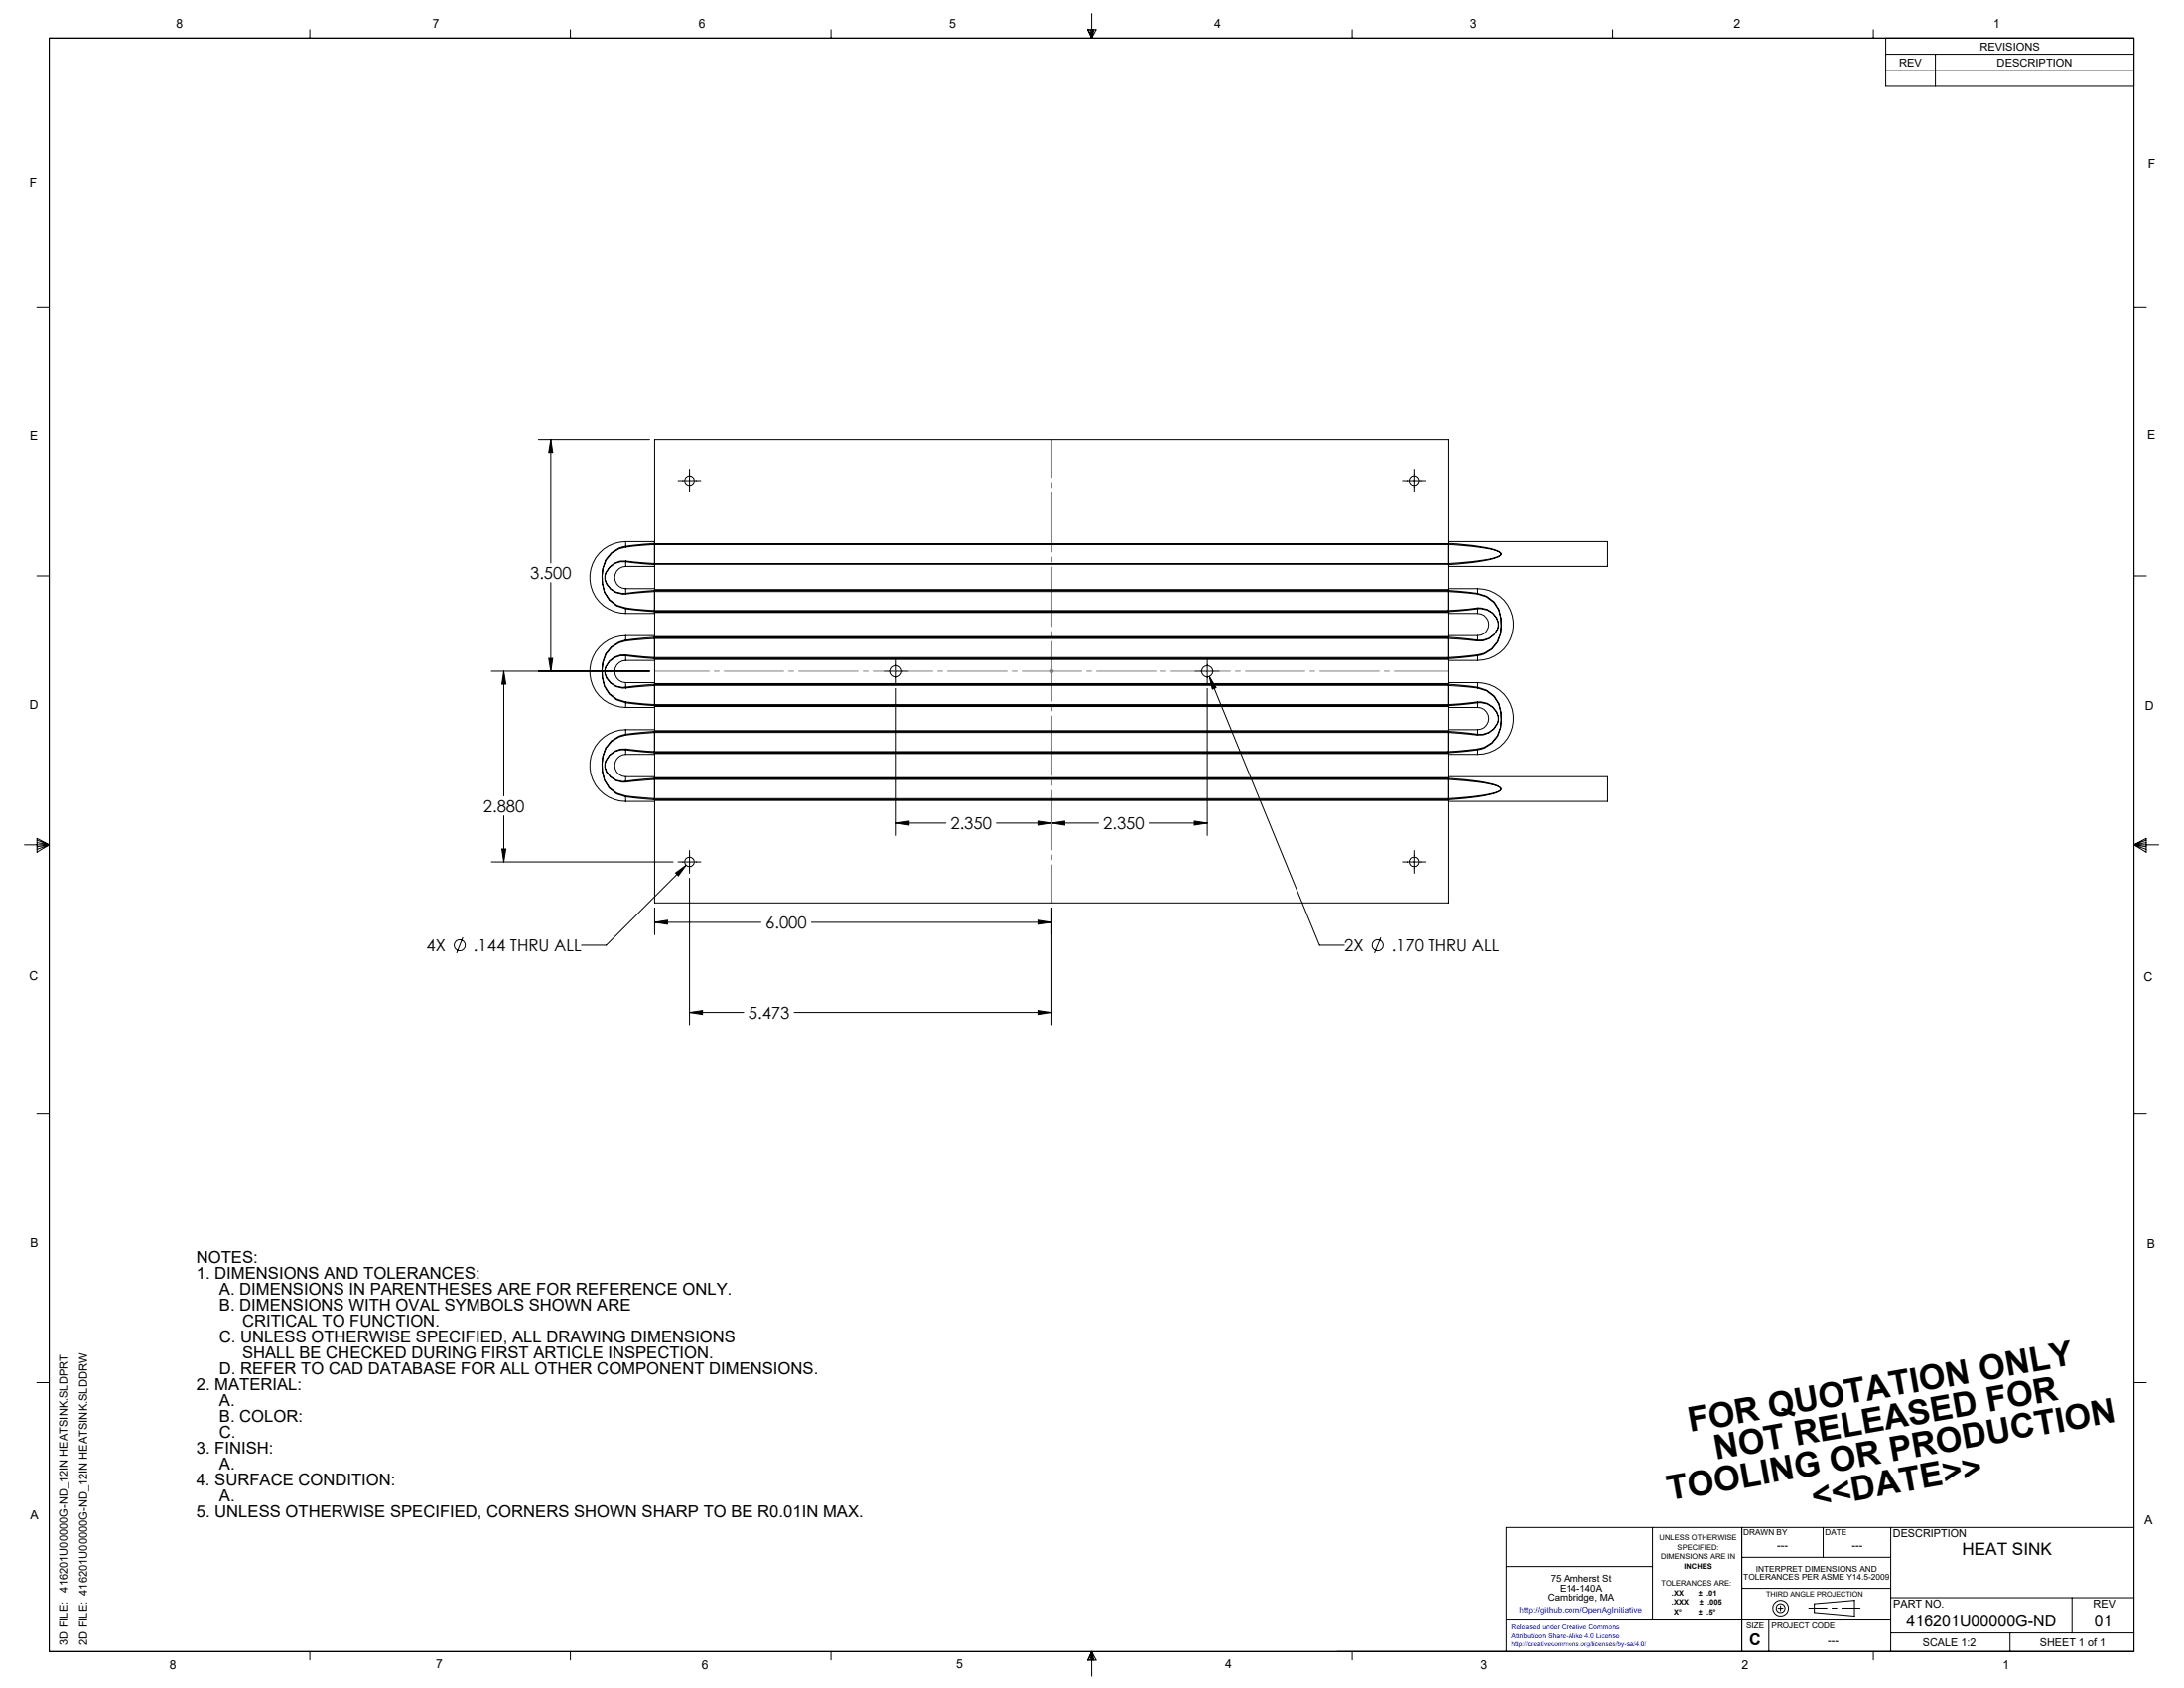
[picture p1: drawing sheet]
<svg xmlns="http://www.w3.org/2000/svg" width="559mm" height="432mm" viewBox="0 0 559 432" stroke-linecap="round" stroke-linejoin="round" font-family="sans-serif">
<g fill="none" stroke="#000" stroke-width=".25">
<path d="M12.6 9.7h533.4v412.8h-533.4zM79.3 7.6v2.1M145.9 7.6v2.1M212.6 7.6v2.1M278.2 7.6h2.2l-1.1 2.1zM278.4 7.6l.9 2.1M278.9 7.6l.4 2.1M279.3 3.5v6.2M279.6 7.6l-.3 2.1M279.9 7.6l-.6 2.1M346 7.6v2.1M412.6 7.6v2.1"/>
<path d="M479.3 7.6v2.1M482.5 9.7v12.4h63.5M482.5 18h63.5M482.5 13.9h63.5M495.2 13.9v8.2M9.4 78.6h3.2M546 78.6h3.2M137.8 112.4h28.4M140.9 112.4l.5 3.3h-1zM140.9 112.4v31.6M167.5 112.4h203.2v26.7h-203.2zM160.1 138.5a9.2 9.2 0 0 0-9.2 9.2 9.2 9.2 0 0 0 9.2 9.2"/>
<path d="M160.1 139.7a7.1 7.1 0 0 0-6.1 7.7 7.4 7.4 0 0 0 6.1 8.3M160.1 139.7v.2M160.1 138.5v1.2M160.1 138.5h7.4M160.1 139.9a6.9 6.9 0 0 0-6 7.5 7.2 7.2 0 0 0 6 8.1M167.4 139l-7.3 .7M167.4 139l.1 .3M167.4 139h.1M167.5 139.3l-7.4 .6M167.5 139.3v4.8M167.5 139.3h203.2M167.5 139.1v5.3"/>
<path d="M173.5 122.9h5.8M176.4 120v5.9M358.8 122.9h5.9M361.8 120v5.9M370.7 139.1v5.3M370.7 138.5h40.6v6.4h-40.6M370.7 139.3a55.7 55.7 0 0 1 12.3 1.6l1 .5 .1 .3a2.45 2.45 0 0 1-1.9 1.1l-5.5 .9-6 .4M370.7 139.3v4.8M370.7 139h.1M370.7 139a50.1 50.1 0 0 1 12.3 1.8l.6 .3 .5 .6a2.32 2.32 0 0 1-1.9 1.2l-5.5 1-6 .5M370.7 139v.3M9.4 147.3h3.2"/>
<path d="M140.9 149v22.7M160.1 144.9a2.84 2.84 0 0 0-2.8 2.8 2.84 2.84 0 0 0 2.8 2.9M160.1 143.7a4.5 4.5 0 0 0-5.3 4.5 4.8 4.8 0 0 0 5.3 3.6M160.1 151.8v.1M160.1 143.7l7.3 .7M160.1 155.7l7.3 .8M160.1 143.7v1.2M160.1 155.7v1.2M160.1 150.6v1.2M160.1 144.9h7.4M160.1 156.9h7.4M160.1 150.6h7.4"/>
<path d="M160.1 143.5a4.7 4.7 0 0 0-5.3 4.7 4.9 4.9 0 0 0 5.3 3.7M160.1 155.5l7.4 .7M160.1 143.5l7.4 .6M160.1 155.5v.2M160.1 143.5v.2M167.4 151l-7.3 .8M167.4 151l.1 .3M167.4 151h203.3M167.4 156.5h203.3M167.4 144.4h.1M167.5 151.3l-7.4 .6M167.5 144.1l-.1 .3"/>
<path d="M167.5 156.2l-.1 .3M167.5 151.3v4.9M167.5 144.1h203.2M167.5 156.2h203.2M167.5 151.3h203.2M167.5 150.8v5.9M167.5 144.4v6.4M167.5 156.7v6.1M167.5 144.4h203.2v6.4M167.5 150.8h203.2M167.5 156.7h203.2M370.7 151v5.5"/>
<path d="M370.7 150.8v.2M370.7 156.5v.2M370.7 151.3l7.3 .6M370.7 144.1v.3M370.7 156.2v.3M370.7 156.9h7.4M370.7 150.6h7.4M370.7 151.3v4.9M370.7 156.7v6.1M370.7 144.4h.1M370.7 151v.3M370.7 151l7.4 .8"/>
<path d="M378 151.9a7.1 7.1 0 0 1 6.1 8.2 7 7 0 0 1-6.1 7.4M378 155.5a4.8 4.8 0 0 1 5.4 4.7 4.9 4.9 0 0 1-5.4 3.8M378 155.5l-7.3 .7M378 155.5l.1 .2M378.1 156.9a2.84 2.84 0 0 1 2.8 2.9 2.84 2.84 0 0 1-2.8 2.8M378.1 150.6a9.2 9.2 0 0 1 9.1 9.2 9.2 9.2 0 0 1-9.1 9.1M378.1 151.8l-.1 .1M378.1 151.8a6.8 6.8 0 0 1 6 6.4 8.7 8.7 0 0 1-2.3 7.9l-2 1.2-1.7 .4M378.1 155.7a4.5 4.5 0 0 1 5.3 4.5 4.6 4.6 0 0 1-5.3 3.6M378.1 155.7l-7.4 .8M378.1 155.7v1.2M378.1 150.6v1.2"/>
<path d="M546 147.3h3.2M125.7 171.7h40.5M128.9 171.7l.5 3.3h-1zM128.9 171.7v31.9M140.4 168.4h1l-.5 3.3zM160.1 168.9a2.84 2.84 0 0 0-2.8 2.9 2.84 2.84 0 0 0 2.8 2.8M160.1 162.6a9.2 9.2 0 0 0-9.2 9.2 9.2 9.2 0 0 0 9.2 9.2M160.1 163.8a7.1 7.1 0 0 0-6.1 7.6 7.4 7.4 0 0 0 6.1 8.4M160.1 163.8v.2M160.1 167.7a4.5 4.5 0 0 0-5.3 4.6 4.8 4.8 0 0 0 5.3 3.5M160.1 175.8v.2M160.1 167.7l7.3 .8"/>
<path d="M160.1 179.8l7.3 .7M160.1 162.6v1.2M160.1 167.7v1.2M160.1 179.8v1.2M160.1 174.6v1.2M160.1 162.6h7.4M160.1 168.9h7.4M160.1 174.6h7.4M160.1 167.5a4.7 4.7 0 0 0-5.3 4.8 4.9 4.9 0 0 0 5.3 3.7M160.1 179.6l7.4 .6M160.1 164a7 7 0 0 0-6 7.4 7.3 7.3 0 0 0 6 8.2M160.1 167.5l7.4 .7"/>
<path d="M160.1 179.6v.2M160.1 167.5v.2M167.4 163l-7.3 .8M167.4 163l.1 .3M167.4 175l-7.3 .8M167.4 175l.1 .4M167.4 163h203.3M167.4 175h203.3M167.4 168.5h203.3M167.5 175.4l-7.4 .6M167.5 163.3l-7.4 .7M167.5 168.2l-.1 .3"/>
<path d="M167.5 163.3v4.9M167.5 175.4v4.8M167.5 163.3h203.2M167.5 168.2h203.2M167.5 162.8v5.7M167.5 168.7v-.2h203.2v.2M167.5 174.9v.4M167.5 175.3v5.4M167.5 168.7v6.2M167.5 162.8h203.2M167.5 168.7h203.2M167.5 174.9h203.2"/>
<path d="M167.5 175.3v.1M167.5 175.3h203.2M226.2 171.7h6.2M229.3 176.1v37.6M229.3 168.6v6.2M305.8 171.7h6.2M308.9 176.1v37.6M308.9 168.6v6.2M309.4 173l1.7 2.9-.9 .4zM309.4 173l28.2 68.8h6.4M370.7 175.3v5.2M370.7 163v5.5"/>
<path d="M370.7 175v.3M370.7 175.3v.1M370.7 162.8v.2M370.7 174.9v.1M370.7 163.3l7.3 .7M370.7 175.4l7.3 .6M370.7 168.2v.3M370.7 162.6h7.4M370.7 168.9h7.4M370.7 174.6h7.4M370.7 163.3v4.9M370.7 168.7v6.2"/>
<path d="M370.7 175.4v4.8M370.7 163l7.4 .8M370.7 163v.3M370.7 175v.4M370.7 175l7.4 .8M378 167.5l.1 .2M378 167.5l-7.3 .7M378 176a7.1 7.1 0 0 1 6.1 8.2 7 7 0 0 1-6.1 7.4M378 179.6a4.8 4.8 0 0 1 5.4 4.7 4.9 4.9 0 0 1-5.4 3.7M378 179.6l-7.3 .6M378 179.6l.1 .2M378.1 174.6a9.2 9.2 0 0 1 9.1 9.2 9.2 9.2 0 0 1-9.1 9.2"/>
<path d="M378.1 175.8l-.1 .2M378.1 175.8a6.9 6.9 0 0 1 6 6.4 8.7 8.7 0 0 1-2.3 7.9l-2 1.2-1.7 .5M378.1 179.8a4.5 4.5 0 0 1 5.3 4.5 4.7 4.7 0 0 1-5.3 3.5M378.1 163.8l-.1 .2M378.1 167.7l-7.4 .8M378.1 179.8l-7.4 .7M378.1 162.6v1.2M378.1 167.7v1.2M378.1 179.8v1.2M378.1 174.6v1.2M160.1 193a2.86 2.86 0 0 0-2.8 2.8 2.86 2.86 0 0 0 2.8 2.9M160.1 186.7a9.2 9.2 0 0 0-9.2 9.1 9.2 9.2 0 0 0 9.2 9.2"/>
<path d="M160.1 187.8a7.1 7.1 0 0 0-6.1 7.6 7.4 7.4 0 0 0 6.1 8.4M160.1 187.8v.2M160.1 191.8a4.5 4.5 0 0 0-5.3 4.6 4.8 4.8 0 0 0 5.3 3.4M160.1 199.8v.3M160.1 191.8l7.3 .7M160.1 186.7v1.1M160.1 191.8v1.2M160.1 198.7v1.1M160.1 198.7h7.4M160.1 181h7.4M160.1 186.7h7.4M160.1 193h7.4"/>
<path d="M160.1 188a7 7 0 0 0-6 7.4 7.3 7.3 0 0 0 6 8.2M160.1 191.6a4.7 4.7 0 0 0-5.3 4.8 4.9 4.9 0 0 0 5.3 3.7M160.1 191.6l7.4 .7M160.1 191.6v.2M167.4 199.1l-7.3 .7M167.4 187.1l-7.3 .7M167.4 187.1l.1 .3M167.4 199.1l.1 .3M167.4 180.5h203.3M167.4 187.1h203.3M167.4 199.1h203.3M167.4 192.5h203.3"/>
<path d="M167.5 199.4l-7.4 .7M167.5 187.4l-7.4 .6M167.5 180.2l-.1 .3M167.5 192.3l-.1 .2M167.5 187.4v4.9M167.5 199.4v4.9M167.5 180.2h203.2M167.5 187.4h203.2M167.5 192.3h203.2M167.5 199.4h203.2M167.5 186.9v5.6M167.5 192.8v-.2h203.2v.2"/>
<path d="M167.5 198.9v.2h203.2v-.2M167.5 199.1v5.7M167.5 180.7v6.2M167.5 192.8v6.1M167.5 186.9h203.2M167.5 180.7h203.2M167.5 192.8h203.2M167.5 198.9h203.2M370.7 199.1v5.5M370.7 187.1v5.4M370.7 180.6v.1M370.7 186.9v.2"/>
<path d="M370.7 187.4l7.3 .6M370.7 199.4a55.7 55.7 0 0 1 12.3 1.6l1 .6 .1 .3a2.33 2.33 0 0 1-1.9 1l-5.5 .9-6 .5M370.7 198.7h40.6v6.3h-40.6M370.7 180.2v.3M370.7 192.3v.2M370.7 181h7.4M370.7 186.7h7.4M370.7 193h7.4M370.7 180.7v6.2M370.7 187.4v4.9M370.7 192.8v6.1M370.7 199.4v4.9"/>
<path d="M370.7 199.1a50.1 50.1 0 0 1 12.3 1.8l1 .6 .1 .4a2.57 2.57 0 0 1-1.9 1.1l-3.8 .8-7.7 .8M370.7 199.1v.3M370.7 187.1l7.4 .7M370.7 187.1v.3M378 191.6l-7.3 .7M378 191.6l.1 .2M378.1 181a2.84 2.84 0 0 1 2.8 2.8 2.84 2.84 0 0 1-2.8 2.9M378.1 187.8l-.1 .2M378.1 191.8l-7.4 .7M378.1 186.7v1.1M378.1 191.8v1.2M6.2 216.1h6.4"/>
<path d="M9.5 214.5l3.1 1.6-3.1 1.9zM9.5 214.9l3.1 1.2M9.5 215.5l3.1 .6M12.6 216.1l-3.1 1.2M12.6 216.1l-3.1 .5M128.4 217.2h1l-.5 3.3zM128.9 208.7v11.8M160.1 203.8l7.3 .8M160.1 203.8v1.2M160.1 205h7.4M160.1 203.6v.2M160.1 203.6l7.4 .7"/>
<path d="M167.4 204.6h203.3M167.5 204.3l-.1 .3M167.5 204.3h203.2M167.5 204.8v26.2h203.2v-26.2M167.5 204.8h203.2M176.4 217.6v5.8M229.3 210.5l3.3-.5v1.1zM229.3 210.5h12.7M254.9 210.5h26.2M265.8 210l3.3 .5-3.3 .6zM269.1 210.5l3.3-.5v1.1zM294 210.5h14.9"/>
<path d="M305.6 210l3.3 .5-3.3 .6zM361.8 217.6v5.8M370.7 204.6v.2M370.7 204.3v.3M546 216.1h6.3M546 216.1l3.1 .5M546 216.1l3.1 1.2M546 216.1l3.1-1.6v3.5zM549.1 215.5l-3.1 .6M549.1 214.9l-3.1 1.2M118.4 239.8l-1.6 4M125.7 220.5h46.5"/>
<path d="M167.5 235.9l3.3-.5v1zM167.5 232.2v6.9M167.5 235.9h27.2M172.9 223.3l2.6-2-1.9 2.7zM173.5 220.5h5.8M175.5 221.3l-20.4 20.5h-6.3M176.4 224.6v37.5M207.6 235.9h61.5M265.8 235.4l3.3 .5-3.3 .5zM269.1 232.2v29.9M353.3 239.8l-1.6 4M358.8 220.5h5.9"/>
<path d="M176.4 259l3.3-.5v1zM176.4 259h13.9M203.2 259h65.9M265.8 258.5l3.3 .5-3.3 .5zM9.4 284.9h3.2M546 284.9h3.2M9.4 353.7h3.2M546 353.7h3.2M422.8 390.7v23.7M445.7 390.7v31.8M445.7 398.4h38.1M466.5 390.7v7.7"/>
<path d="M483.8 390.7v31.8M546 390.7h-160.6v31.8M385.4 400.7h37.4M385.4 414.4h98.4M445.7 406.3h38.1M452.6 414.4v8.1M454.9 411.4h1.3M455.6 410.7v1.3M464.2 410.2l10.3-.8v4l-10.3-.9zM483.8 408.7h62.2M483.8 417.7h62.2M514.3 417.7v4.8"/>
<path d="M530.2 408.7v9M79.3 422.5v2.1M145.9 422.5v2.1M212.6 422.5v2.1M279.3 422.5v6.3M279.3 422.5l1.1 2.2h-2.2zM279.3 422.5l.6 2.2M279.3 422.5l-.9 2.2M279.3 422.5l-.4 2.2M279.3 422.5l.3 2.2M346 422.5v2.1M479.3 422.5v2.1"/>
<circle cx="176.4" cy="123" r="1.23"/>
<circle cx="361.7" cy="123" r="1.22"/>
<circle cx="229.3" cy="171.7" r="1.43"/>
<circle cx="308.9" cy="171.7" r="1.43"/>
<circle cx="176.4" cy="220.5" r="1.22"/>
<circle cx="361.7" cy="220.5" r="1.21"/>
<circle cx="117.6" cy="241.8" r="1.4"/>
<circle cx="352.5" cy="241.8" r="1.4"/>
<circle cx="455.6" cy="411.4" r="1.13"/>
<circle cx="455.6" cy="411.4" r="2.01"/>
</g>
<path d="M268.6 171.7h1M268.7 171.3l.8 .7M269.1 171.2v1M269.5 171.3l-.8 .7" fill="none" stroke="#808080" stroke-width=".25"/>
<path d="M462.8 411.3h13.1" fill="none" stroke="#000" stroke-width=".25" stroke-dasharray="15.2 1.3 1.3 1.3" stroke-dashoffset="10.6"/>
<path d="M269.1 231v-118.6" fill="none" stroke="#808080" stroke-width=".25" stroke-dasharray="15.2 1.3 1.3 1.3" stroke-dashoffset="5.5"/>
<path d="M370.7 171.7h-203.2" fill="none" stroke="#808080" stroke-width=".25" stroke-dasharray="15.2 1.3 1.3 1.3" stroke-dashoffset="1.3"/>
<path d="M265.8 235.4l3.3 .5-3.3 .5zM167.5 235.9l3.3-.5v1zM140.4 168.4h1l-.5 3.3zM140.9 112.4l.5 3.3h-1zM265.8 258.5l3.3 .5-3.3 .5zM176.4 259l3.3-.5v1zM128.4 217.2h1l-.5 3.3zM128.9 171.7l.5 3.3h-1zM172.9 223.3l.7 .7 1.9-2.7zM309.4 173l.8 3.3 .9-.4zM305.6 210l3.3 .5-3.3 .6zM269.1 210.5l3.3-.5v1.1zM229.3 210.5l3.3-.5v1.1zM265.8 210l3.3 .5-3.3 .6z" fill="#000"/>
<g font-size="8.7">
<text x="432.4" y="366.3" transform="rotate(-10 432.4 366.3)">FOR QUOTATION ONLY</text>
<text x="439.1" y="373.5" transform="rotate(-10 439.1 373.5)">NOT RELEASED FOR</text>
<text x="427.1" y="383.9" transform="rotate(-10 427.1 383.9)">TOOLING OR PRODUCTION</text>
<text x="464.1" y="385.7" transform="rotate(-10 464.1 385.7)">&lt;&lt;DATE&gt;&gt;</text>
</g>
<text font-size="4.4" x="502" y="397.9">HEAT SINK</text>
<g font-size="4.2">
<text x="135.7" y="148.1">3.500</text>
<text x="123.7" y="207.7">2.880</text>
<text x="243.2" y="212.1">2.350</text>
<text x="282.2" y="212.1">2.350</text>
<text x="195.9" y="237.5">6.000</text>
<text x="109.1" y="243.3">4X</text>
<text x="121.2" y="243.3">.144 THRU ALL</text>
<text x="344" y="243.3">2X</text>
<text x="356" y="243.3">.170 THRU ALL</text>
<text x="191.5" y="260.6">5.473</text>
<text x="50.2" y="323">NOTES:</text>
<text x="50.2" y="327.1">1. DIMENSIONS AND TOLERANCES:</text>
<text x="56.1" y="335.2">B. DIMENSIONS WITH OVAL SYMBOLS SHOWN ARE</text>
<text x="56.1" y="331.1">A. DIMENSIONS IN PARENTHESES ARE FOR REFERENCE ONLY.</text>
<text x="62" y="339.3">CRITICAL TO FUNCTION.</text>
<text x="56.1" y="343.4">C. UNLESS OTHERWISE SPECIFIED, ALL DRAWING DIMENSIONS</text>
<text x="62" y="347.5">SHALL BE CHECKED DURING FIRST ARTICLE INSPECTION.</text>
<text x="56.1" y="351.5">D. REFER TO CAD DATABASE FOR ALL OTHER COMPONENT DIMENSIONS.</text>
<text x="50.2" y="355.6">2. MATERIAL:</text>
<text x="56.1" y="359.7">A.</text>
<text x="56.1" y="363.8">B. COLOR:</text>
<text x="50.2" y="371.9">3. FINISH:</text>
<text x="56.1" y="367.8">C.</text>
<text x="56.1" y="376">A.</text>
<text x="50.2" y="380.1">4. SURFACE CONDITION:</text>
<text x="50.2" y="388.2">5. UNLESS OTHERWISE SPECIFIED, CORNERS SHOWN SHARP TO BE R0.01IN MAX.</text>
<text x="56.1" y="384.2">A.</text>
<text x="487.8" y="415.9">416201U00000G-ND</text>
<text x="535.9" y="415.9">01</text>
<text x="447.6" y="420.8">C</text>
</g>
<g font-size="3.2">
<text x="45" y="7.2">8</text>
<text x="110.7" y="7.2">7</text>
<text x="178.8" y="7.2">6</text>
<text x="242.9" y="7.2">5</text>
<text x="310.7" y="7.1">4</text>
<text x="376.1" y="7.2">3</text>
<text x="443.6" y="7.2">2</text>
<text x="510" y="7.1">1</text>
<text x="7.6" y="47.7">F</text>
<text x="549.6" y="42.9">F</text>
<text x="7.7" y="112.6">E</text>
<text x="549.4" y="112.3">E</text>
<text x="7.6" y="181.3">D</text>
<text x="548.9" y="181.5">D</text>
<text x="7.5" y="250.8">C</text>
<text x="548.5" y="251">C</text>
<text x="7.8" y="319.1">B</text>
<text x="549.3" y="319.3">B</text>
<text x="7.8" y="388.7">A</text>
<text x="548.7" y="389.8">A</text>
<text x="43.4" y="426.8">8</text>
<text x="111.6" y="426.8">7</text>
<text x="179.5" y="426.8">6</text>
<text x="244.6" y="426.8">5</text>
<text x="313.5" y="426.8">4</text>
<text x="378.8" y="426.9">3</text>
<text x="445.7" y="426.9">2</text>
<text x="512.5" y="426.9">1</text>
</g>
<g font-size="2.8">
<text x="486" y="17">REV</text>
<text x="506.6" y="12.8">REVISIONS</text>
<text x="511" y="17">DESCRIPTION</text>
<text x="484.4" y="393.3">DESCRIPTION</text>
<text x="454.7" y="396.3">---</text>
<text x="473.8" y="396.3">---</text>
<text x="17.2" y="407.3" transform="rotate(-90 17.2 407.3)">416201U00000G-ND_12IN HEATSINK.SLDPRT</text>
<text x="484.4" y="411.2">PART NO.</text>
<text x="535.6" y="411.2">REV</text>
<text x="17.2" y="420.8" transform="rotate(-90 17.2 420.8)">3D FILE:</text>
<text x="22.3" y="420.8" transform="rotate(-90 22.3 420.8)">2D FILE: 416201U00000G-ND_12IN HEATSINK.SLDDRW</text>
<text x="467.7" y="420.6">---</text>
<text x="492" y="421.1">SCALE 1:2</text>
<text x="521.9" y="421.2">SHEET 1 of 1</text>
</g>
<g font-size="2.5">
<text x="396.7" y="404.6">75 Amherst St</text>
<text x="399" y="407">E14-140A</text>
<text x="395.9" y="409.5">Cambridge, MA</text>
</g>
<g font-size="2.1">
<text x="446.1" y="392.7">DRAWN BY</text>
<text x="467" y="392.8">DATE</text>
<text x="446.1" y="404.1">TOLERANCES PER ASME Y14.5-2009</text>
<text x="449.3" y="402">INTERPRET DIMENSIONS AND</text>
<text x="446.8" y="416.5">SIZE</text>
<text x="453.3" y="416.5">PROJECT CODE</text>
</g>
<text font-size="2.1" fill="#00f" x="388.7" y="412.6">http://github.com/OpenAgInitiative</text>
<g font-size="1.9">
<text x="424.6" y="394">UNLESS OTHERWISE</text>
<text x="425" y="398.8">DIMENSIONS ARE IN</text>
<text x="429.2" y="396.4">SPECIFIED:</text>
<text x="430.9" y="401.2">INCHES</text>
<text x="425.1" y="405.8">TOLERANCES ARE:</text>
<text x="427.7" y="408.2">.XX</text>
<text x="427.7" y="410.5">.XXX</text>
<text x="428.3" y="412.9">X°</text>
<text x="434.6" y="408.2">± .01</text>
<text x="434.6" y="412.9">± .5°</text>
<text x="434.8" y="410.5">± .005</text>
<text x="451.9" y="408.3">THIRD ANGLE PROJECTION</text>
</g>
<g font-size="1.7" fill="#00f">
<text x="386.7" y="416.7">Released under Creative Commons</text>
<text x="386.7" y="419">Attributioon Share-Alike 4.0 License</text>
<text x="386.7" y="421.2">http://creativecommons.org/licenses/by-sa/4.0/</text>
</g>
</svg>
